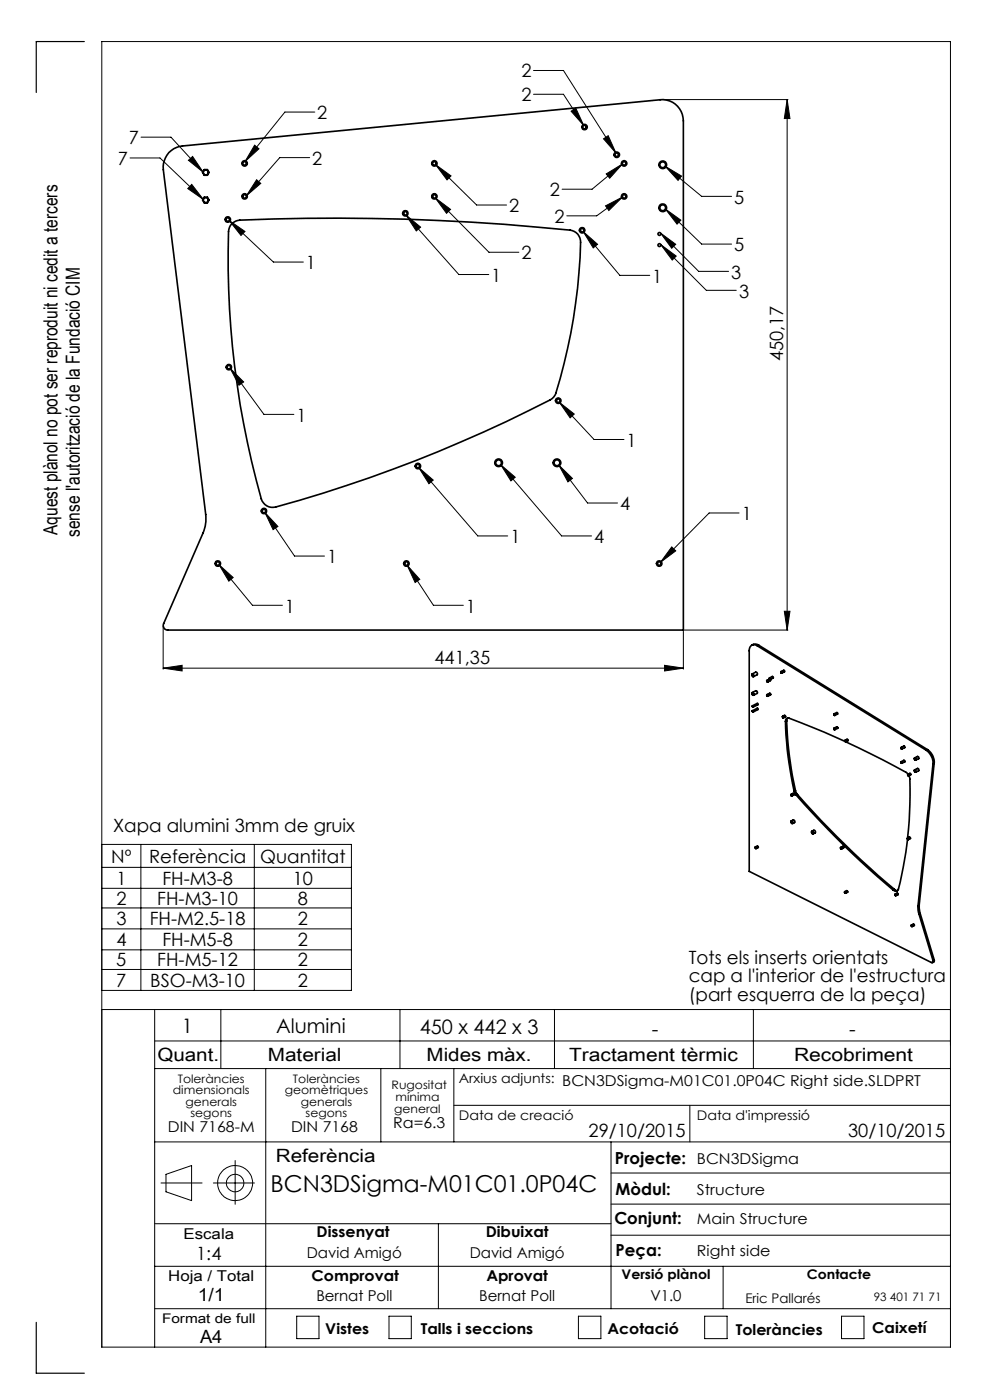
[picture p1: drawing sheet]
<svg xmlns="http://www.w3.org/2000/svg" width="210mm" height="297mm" viewBox="0 0 210 297" stroke-linecap="round" stroke-linejoin="round" font-family="sans-serif">
<g fill="none" stroke="#000" stroke-width=".21">
<path d="M113.2 15h6.3l11.2 17.5M113.2 20h6.3l4.3 6.6M27.6 33.5h6.3l9.2 8.8M29.9 29.1h6.4l6.8 7.4M40 34l.9-.8 2.2 3.3zM40.7 39.1l2.4 3.2-3.3-2.3zM54 30.8l.9 .8-2.9 2.7zM54.4 38.1l.9 .8-3.1 2.7zM65.7 33.4h-6.4l-7.1 8.2M66.8 23.8h-6.4l-8.4 10.5M92.4 34.9l3.3 2.4-.9 .9zM92.4 34.9l8.7 8.6h6.4"/>
<path d="M121.1 23.6l1-.7 1.7 3.7zM128 29.5l1-.7 1.7 3.7zM128.6 36.9l3.4-2.1-2.7 3zM132 34.8l-6.4 5.3h-6.4M140.7 21.1h26.4M141.1 35.3l7.7 6.4h6.4M141.1 35.3l3.5 2.1-.8 .9zM167 21.1l.6 4h-1.2zM167 21.1v112.6M48.6 46.8l9.4 8.8h6.3M48.6 46.8l3.4 2.3-.9 .8zM86.1 45.6l11.2 12.6h6.4"/>
<path d="M86.1 45.6l3.1 2.6-.9 .8zM92.3 42l11.4 11.5h6.4M92.3 42l3.3 2.4-.9 .9zM123.7 49.1l3.1 2.7-1 .8zM123.7 49.1l7.8 9.3h6.3M128.4 43.7l3.6-1.9-2.8 2.9zM132 41.8l-5.4 4h-6.4M140.1 49.4l3.2 2.4-.8 .9zM140.1 49.4l8.1 8.2h6.4M140.2 51.9l9.6 9.7h6.4M140.2 51.9l3.2 2.4-.8 .9zM141.1 44.3l3.3 2.4-.8 .9z"/>
<path d="M141.1 44.3l7.7 7.5h6.4M48.8 78.1l7.2 9.8h6.3M48.8 78.1l2.9 2.9-1 .7zM88.8 99.2l3.1 2.6-.9 .8zM88.8 99.2l12.6 14.5h6.3M106.2 98.6l12.9 15.1h6.4M106.2 98.6l3.1 2.6-.9 .8zM118.5 98.7l6.1 8h6.4M118.5 98.7l2.9 2.8-.9 .7zM118.6 85.3l7.4 7.9h6.4M118.6 85.3l3.2 2.5-.9 .8zM46.5 119.8l3 2.7-1 .8z"/>
<path d="M46.5 119.8l7.1 8.6h6.3M56.2 108.7l6.3 9.3h6.3M56.2 108.7l2.7 3-1 .7zM86.4 119.9l5.5 8.5h6.4M86.4 119.9l2.6 3-.9 .7zM142.5 116l.8 .9-3.2 2.4zM156.8 108.8h-6.4l-10.3 10.5M34.6 132.9v9.1M145 133.9v8.1M145.2 133.7h21.9M166.4 129.7h1.2l-.6 4zM34.6 141.7l4-.6v1.2z"/>
<path d="M34.6 141.7h110.4M141 141.1l4 .6-4 .6zM21.6 179.1h52.9v31h-52.9M29.9 179.1v31M53.9 179.1v31M21.6 184h52.9M21.6 188.5h52.9M21.6 192.6h52.9M21.6 197.1h52.9M21.6 214.2h180M21.6 201.5h52.9M21.6 205.7h52.9"/>
<path d="M32.8 214.2v71.6M46.8 214.2v12.5M84.8 214.2v12.5M117.6 214.2v12.5M159.8 214.2v12.5M32.8 220.8h168.8M32.8 226.7h168.8M56.4 226.7v59.1M80.8 226.7v15.5M96.3 226.7v15.5M96.3 234.5h105.3M146.3 234.5v7.7"/>
<path d="M32.8 259.6h96.8M32.8 242.2h168.8M34.1 251h8.8M35.2 249.1l5.4-1.8v7.4l-5.4-1.9zM45.3 251h8.7M49.9 246.2v9.3M93 259.6v18M129.6 242.2v35.4M129.6 255.4h72M129.6 248.8h72M32.8 277.6h168.8M32.8 268.6h168.8"/>
<path d="M62.9 279.2h4.8v4.8h-4.8zM82.5 279.2h4.7v4.8h-4.7zM122.7 279.2h4.8v4.8h-4.8zM129.6 262h72M149.5 279.2h4.7v4.8h-4.7zM153.4 268.6v9M178.5 279.2h4.8v4.8h-4.8zM21.6 285.8h180v-277h-180v277"/>
<circle cx="49.9" cy="251" r="3.7"/>
<circle cx="49.9" cy="251" r="1.86"/>
</g>
<path d="M17.9 8.8h-10.2v10.8M7.7 280.5v10.8h10.2" fill="none" stroke="#000" stroke-width=".25"/>
<g fill="#000">
<path d="M54 30.8l.9 .8-2.9 2.7zM54.4 38.1l.9 .8-3.1 2.7zM92.4 34.9l3.3 2.4-.9 .9zM92.3 42l3.3 2.4-.9 .9zM128.6 36.9l3.4-2.1-2.7 3zM128.4 43.7l3.6-1.9-2.8 2.9zM86.1 45.6l3.1 2.6-.9 .8zM123.7 49.1l3.1 2.7-1 .8zM118.6 85.3l3.2 2.5-.9 .8zM88.8 99.2l3.1 2.6-.9 .8zM56.2 108.7l2.7 3-1 .7zM48.8 78.1l2.9 2.9-1 .7zM48.6 46.8l3.4 2.3-.9 .8zM140.1 49.4l3.2 2.4-.8 .9zM140.2 51.9l3.2 2.4-.8 .9zM118.5 98.7l2.9 2.8-.9 .7zM106.2 98.6l3.1 2.6-.9 .8zM141.1 35.3l3.5 2.1-.8 .9zM141.1 44.3l3.3 2.4-.8 .9zM40 34l.9-.8 2.2 3.3zM40.7 39.1l2.4 3.2-3.3-2.3zM86.4 119.9l2.6 3-.9 .7zM128 29.5l1-.7 1.7 3.7zM121.1 23.6l1-.7 1.7 3.7zM142.5 116l.8 .9-3.2 2.4zM46.5 119.8l3 2.7-1 .8z"/>
<path d="M166.4 129.7h1.2l-.6 4zM167 21.1l.6 4h-1.2z"/>
<path d="M34.6 141.7l4-.6v1.2zM141 141.1l4 .6-4 .6z"/>
</g>
<g fill="none" stroke="#000" stroke-width=".35">
<path d="M35.8 32.4a4.6 4.6 0 0 1 2.9-1.4l101.3-9.8a4.5 4.5 0 0 1 5 4.4v108.1h-109.4a.96 .96 0 0 1-.9-1.4l8.4-19.2a8 8 0 0 0 .5-4l-9-73.1a4.9 4.9 0 0 1 1.2-3.6zM43.3 36h.7l.3 .6-.3 .6h-.7l-.3-.6zM43.3 41.8h.7l.3 .6-.3 .6h-.7l-.3-.6zM49.2 47.4a2.56 2.56 0 0 1 1.7-.7 473.4 473.4 0 0 1 70.5 2.2 2.44 2.44 0 0 1 1.8 2.5 112.3 112.3 0 0 1-5.6 32.6l-.5 .6a290.5 290.5 0 0 1-59.1 23 2.49 2.49 0 0 1-2.6-1.8 185.3 185.3 0 0 1-6.9-57.1l.4-.9zM159.5 136.9l.7-.3 .7 .3M160.7 137a1.06 1.06 0 0 0-1.3-.1 1.06 1.06 0 0 0-.5 1.2v46.8l38.7 19.3a.28 .28 0 0 0 .3-.1 .28 .28 0 0 0 0-.3M160.7 137l35.8 22.2M160.9 136.9l-.2 .1M160.9 136.9l35.8 22.1M159.5 147.1v-.1a.27 .27 0 0 1 .4 .1 .27 .27 0 0 1-.2 .4l-.1-.1M159.5 143.2v-.2a.27 .27 0 0 1 .4 .2 .27 .27 0 0 1-.2 .3h-.1M159.6 150.9v-.2l.2 .1-.1 .3-.1-.1"/>
<path d="M159.6 149.9l.1-.1 .1 .1-.2 .1M159.6 143l.7-.4a.35 .35 0 0 1 .3 .2 .35 .35 0 0 1 0 .4l-.8 .3M159.6 146.9l.7-.4a.35 .35 0 0 1 .3 .2 .35 .35 0 0 1 0 .4l-.8 .4M159.6 149.7l1-.5 .2 .1v.2l-1 .5M159.6 150.8l1.2-.5v.2l-1 .6M162.6 147.5l.2-.1 .1 .1v.2l-.2-.1M162.6 144.5l.2-.2 .1 .2v.2l-.2-.1M162.6 144.5l.2-.1v.2zM162.6 147.5h.1M162.7 147.4l.6-.3 .2 .1-.1 .2-.5 .3M163.2 144l.1-.2 .1 .1 .1 .1-.2 .1M163.2 143.8l.6-.3 .2 .1v.3l-.6 .2"/>
<path d="M163.2 144.1l-.5 .2M163.3 144.1h.1M163.4 144.1v.3l-.5 .3M165.6 142.6l.1-.2 .2 .2-.1 .2h-.1M165.6 142.6h.1M165.7 142.5l.6-.3 .1 .1v.2l-.6 .3M166 152.1l.1-.2 .1 .2v.2h-.1M166 151.9l.5-.1 .2 .2-.5 .3M166.6 153.1a.58 .58 0 0 1 .2-.6 .58 .58 0 0 1 .6-.1l7.4 2.9 4.6 2M166.6 153.1a75.1 75.1 0 0 0 1.9 14.7M166.9 153a78.1 78.1 0 0 0 1.8 14.7M166.9 153l-.3 .1"/>
<path d="M167.1 152.3l-.2 .7M176.9 154.6l.2-.1v.3h-.1M176.9 151.5l.1-.1 .1 .2v.2l-.1-.1M176.9 151.5v.1M176.9 151.4l.6-.2 .2 .1v.2l-.6 .3M176.9 154.5l.6-.3 .2 .1v.2l-.6 .3M179.2 157.2l.1-.2 .2 .1v.2h-.1M179.3 157l.4-.2 .2 .2-.1 .2-.3 .2M179.3 157.3h.1M179.4 157.4a146.2 146.2 0 0 1 13.1 6.7l.1 .1 .4-.2 .2 .1v.3l-.4 .2M191.1 158.7l.1-.2 .1 .1v.3h-.1M191.2 158.6l.5-.3 .2 .1v.2l-.6 .3"/>
<path d="M196.5 159.2a3.5 3.5 0 0 1 1.4 2.9M196.7 159a3.2 3.2 0 0 1 1.5 2.9M196.7 159l-.2 .2M160.2 179.8l.1-.1 .1 .1v.2h-.1M160.2 179.7l.5-.2 .1 .1v.2l-.4 .2M167.7 168.6l.2-.1 .1 .2v.1h-.2M167.7 168.6v.1M167.8 174.4v-.2a.25 .25 0 0 1 .4 .1 .25 .25 0 0 1-.2 .4M167.8 174.3a.2 .2 0 0 1 .3 .1 .2 .2 0 0 1-.2 .2zM167.8 168.5l.5-.2 .1 .4-.4 .1M167.9 174.2l.3-.2a.35 .35 0 0 1 .4 .1 .35 .35 0 0 1-.1 .4l-.4 .2M167.9 174.7h.1"/>
<path d="M168.5 167.8l.4 .9M168.7 167.7l.5 .9M168.7 167.7l-.2 .1M168.9 168.7a188.2 188.2 0 0 0 20.6 20.1M169.2 168.6a192.8 192.8 0 0 0 20.6 20.1M169.2 168.6l-.3 .1M172.2 176.6v-.2a.25 .25 0 0 1 .4 .1 .25 .25 0 0 1-.3 .3M172.2 176.5a.2 .2 0 0 1 .3 .1 .2 .2 0 0 1-.2 .2zM172.2 176.4l.4-.3a.35 .35 0 0 1 .3 .2 .35 .35 0 0 1 0 .4l-.4 .2M178.3 179.9l.2-.1v.3h-.1M178.3 179.8l.5-.2 .1 .1v.2l-.4 .2M191.1 161.7l.1-.1 .1 .1v.2h-.1"/>
<path d="M191.2 161.6l.5-.3 .2 .2v.1l-.6 .3M192.5 177.9v-.1l.2 .1v.2h-.2M192.5 178a64.9 64.9 0 0 1-2.1 10.9l-.4 .2-.5-.3M192.5 177.8l.5-.2 .1 .2-.4 .3M192.5 164.4l.2-.1 .1 .2h-.2M192.5 164.4l.2 .2zM192.8 164.6l.1 .1a51.1 51.1 0 0 1-.2 11.1l-.2 2M194 163.3a.23 .23 0 0 1 .3 .2 .23 .23 0 0 1-.2 .3l-.2-.2zM194 160.8a.23 .23 0 0 1 .3 .2 .23 .23 0 0 1-.2 .3l-.2-.3zM194.6 160.5a.27 .27 0 0 1 .3 .1 .27 .27 0 0 1-.1 .4M194.6 163.1a.27 .27 0 0 1 .3 .1 .27 .27 0 0 1-.1 .3M194.6 163l-.6 .3"/>
<path d="M194.6 160.5l-.6 .3M194.9 163.5l-.7 .3M194.9 160.9l-.7 .4M197.9 162.1l-3.2 30.1M198.2 161.9l-.3 .2M198.2 161.9l-3.2 30.1M179.1 189.3l.1-.1h.2v.2h-.2M179.2 189.2l.4-.3 .2 .2v.2l-.4 .2M189.8 188.7l.6 .2M189.8 188.7l-.3 .1M189.8 189.8l.1-.1 .2 .1v.2h-.2M189.8 189.8l.2 .1z"/>
<path d="M189.9 189.7l.4-.2 .2 .1v.2l-.5 .2M193.3 196.4l.1-.2 .1 .1v.3l-.1-.1M193.4 196.2l.3-.2 .3 .2-.5 .4M194.7 192.2l.2 1.8M194.9 194l3 9.8M195 192l.2 1.8M195 192l-.3 .2M195.2 193.8l-.3 .2M195.2 193.8l3 9.8M198.2 203.6l-.1 .5-.3 .1M198.2 203.6l-.3 .2"/>
<circle cx="43.6" cy="36.6" r=".53"/>
<circle cx="51.9" cy="34.7" r=".56"/>
<circle cx="51.9" cy="34.7" r=".38"/>
<circle cx="92.1" cy="34.7" r=".56"/>
<circle cx="92.2" cy="34.7" r=".38"/>
<circle cx="124" cy="27" r=".57"/>
<circle cx="124" cy="27" r=".38"/>
<circle cx="130.8" cy="32.8" r=".37"/>
<circle cx="130.8" cy="32.8" r=".58"/>
<circle cx="132.4" cy="34.7" r=".37"/>
<circle cx="132.4" cy="34.7" r=".56"/>
<circle cx="140.6" cy="35" r=".81"/>
<circle cx="140.6" cy="35" r=".63"/>
<circle cx="43.7" cy="42.5" r=".52"/>
<circle cx="48.3" cy="46.6" r=".58"/>
<circle cx="48.3" cy="46.6" r=".38"/>
<circle cx="51.9" cy="41.7" r=".37"/>
<circle cx="51.9" cy="41.7" r=".57"/>
<circle cx="86" cy="45.3" r=".58"/>
<circle cx="86" cy="45.3" r=".38"/>
<circle cx="92.1" cy="41.7" r=".37"/>
<circle cx="92.2" cy="41.7" r=".57"/>
<circle cx="123.5" cy="48.8" r=".57"/>
<circle cx="123.5" cy="48.8" r=".37"/>
<circle cx="132.4" cy="41.7" r=".37"/>
<circle cx="132.4" cy="41.7" r=".57"/>
<circle cx="139.9" cy="52" r=".31"/>
<circle cx="139.9" cy="49.6" r=".31"/>
<circle cx="140.6" cy="44.1" r=".63"/>
<circle cx="140.6" cy="44.1" r=".82"/>
<circle cx="48.5" cy="77.9" r=".39"/>
<circle cx="48.6" cy="77.9" r=".58"/>
<circle cx="88.6" cy="98.9" r=".57"/>
<circle cx="88.6" cy="98.9" r=".37"/>
<circle cx="105.8" cy="98.2" r=".81"/>
<circle cx="105.8" cy="98.2" r=".63"/>
<circle cx="118.1" cy="98.2" r=".81"/>
<circle cx="118.1" cy="98.2" r=".63"/>
<circle cx="118.4" cy="85" r=".57"/>
<circle cx="118.4" cy="85" r=".37"/>
<circle cx="46.2" cy="119.6" r=".58"/>
<circle cx="46.2" cy="119.6" r=".38"/>
<circle cx="56" cy="108.4" r=".39"/>
<circle cx="56" cy="108.4" r=".58"/>
<circle cx="86.2" cy="119.6" r=".58"/>
<circle cx="86.2" cy="119.6" r=".38"/>
<circle cx="139.8" cy="119.6" r=".58"/>
<circle cx="139.8" cy="119.6" r=".38"/>
<circle cx="159.6" cy="150.9" r=".07"/>
<circle cx="159.6" cy="149.9" r=".07"/>
<circle cx="159.7" cy="143.2" r=".21"/>
<circle cx="159.7" cy="147.2" r=".21"/>
<circle cx="162.7" cy="147.5" r=".11"/>
<circle cx="163.3" cy="144" r=".09"/>
<circle cx="165.7" cy="142.6" r=".1"/>
<circle cx="166.1" cy="152.1" r=".11"/>
<circle cx="177" cy="154.7" r=".12"/>
<circle cx="177" cy="151.6" r=".12"/>
<circle cx="179.3" cy="157.2" r=".12"/>
<circle cx="191.2" cy="158.7" r=".09"/>
<circle cx="160.3" cy="179.9" r=".1"/>
<circle cx="167.8" cy="168.7" r=".1"/>
<circle cx="178.4" cy="179.9" r=".12"/>
<circle cx="191.2" cy="161.8" r=".09"/>
<circle cx="192.6" cy="177.9" r=".11"/>
<circle cx="194.1" cy="161.1" r=".14"/>
<circle cx="194.1" cy="163.6" r=".14"/>
<circle cx="179.2" cy="189.3" r=".11"/>
<circle cx="193.4" cy="196.4" r=".09"/>
</g>
<text font-size="4.9" x="57.4" y="253">BCN3DSigma-M01C01.0P04C</text>
<g font-size="4.2">
<text x="38.6" y="219">1</text>
<text x="58.6" y="219.2">Alumini</text>
<text x="89" y="219.4">450 x 442 x 3</text>
<text x="138.3" y="219.7">-</text>
<text x="180.1" y="219.7">-</text>
</g>
<g font-size="4.1">
<text x="12.2" y="113.5" transform="rotate(-90 12.2 113.5)">Aquest plànol no pot ser reproduit ni cedit a tercers</text>
<text x="17" y="113.9" transform="rotate(-90 17 113.9)">sense l'autorització de la Fundació CIM</text>
</g>
<g font-size="3.9">
<text x="110.6" y="16.4">2</text>
<text x="110.6" y="21.5">2</text>
<text x="67.3" y="25.3">2</text>
<text x="25" y="35">7</text>
<text x="27.3" y="30.6">7</text>
<text x="66.2" y="35">2</text>
<text x="116.7" y="41.6">2</text>
<text x="108" y="45">2</text>
<text x="117.6" y="47.3">2</text>
<text x="155.7" y="43.2">5</text>
<text x="155.7" y="53.3">5</text>
<text x="64.9" y="57.1">1</text>
<text x="104.2" y="59.7">1</text>
<text x="110.6" y="55">2</text>
<text x="138.4" y="60">1</text>
<text x="155.1" y="59.1">3</text>
<text x="156.8" y="63.1">3</text>
<text x="166.1" y="76.7" transform="rotate(-90 166.1 76.7)">450,17</text>
<text x="62.9" y="89.4">1</text>
<text x="132.9" y="94.8">1</text>
<text x="131.5" y="108.3">4</text>
<text x="157.4" y="110.3">1</text>
<text x="69.4" y="119.5">1</text>
<text x="108.3" y="115.2">1</text>
<text x="126" y="115.2">4</text>
<text x="60.4" y="129.9">1</text>
<text x="98.8" y="129.9">1</text>
<text x="92.2" y="140.9">441,35</text>
<text x="24" y="176.4">Xapa alumini 3mm de gruix</text>
<text x="23.6" y="183">Nº</text>
<text x="31.6" y="183">Referència</text>
<text x="55.2" y="183">Quantitat</text>
<text x="24.7" y="192">2</text>
<text x="24.7" y="187.7">1</text>
<text x="33.4" y="192">FH-M3-10</text>
<text x="34.4" y="187.7">FH-M3-8</text>
<text x="62.1" y="187.7">10</text>
<text x="63.2" y="192">8</text>
<text x="24.7" y="196.3">3</text>
<text x="31.8" y="196.3">FH-M2.5-18</text>
<text x="63.2" y="196.3">2</text>
<text x="24.7" y="200.7">4</text>
<text x="34.4" y="200.7">FH-M5-8</text>
<text x="63.2" y="200.7">2</text>
<text x="24.7" y="205">5</text>
<text x="24.7" y="209.3">7</text>
<text x="31.9" y="209.3">BSO-M3-10</text>
<text x="33.4" y="205">FH-M5-12</text>
<text x="63.2" y="209.3">2</text>
<text x="63.2" y="205">2</text>
<text x="146.1" y="204.5">Tots els inserts orientats</text>
<text x="146.1" y="208.4">cap a l'interior de l'estructura</text>
<text x="146.1" y="212.3">(part esquerra de la peça)</text>
<text x="33.4" y="225">Quant.</text>
<text x="56.8" y="225">Material</text>
<text x="90.5" y="225">Mides màx.</text>
<text x="120.7" y="225">Tractament tèrmic</text>
<text x="168.4" y="225">Recobriment</text>
<text x="124.8" y="241.3">29/10/2015</text>
<text x="179.9" y="241.3">30/10/2015</text>
<text x="58.5" y="246.5">Referència</text>
<text x="41.6" y="267.2">1:4</text>
<text x="41.9" y="276.1">1/1</text>
<text x="42.4" y="284.9">A4</text>
</g>
<g font-size="3.5">
<text x="130.5" y="246.8">Projecte:</text>
<text x="130.6" y="253.4">Mòdul:</text>
<text x="130.3" y="259.8">Conjunt:</text>
<text x="130.6" y="266.4">Peça:</text>
</g>
<g font-size="3.2">
<text x="119.3" y="230.5">BCN3DSigma-M01C01.0P04C Right side.SLDPRT</text>
<text x="83.4" y="239.3">Ra=6.3</text>
<text x="35.6" y="240.1">DIN 7168-M</text>
<text x="61.7" y="240.1">DIN 7168</text>
<text x="147.8" y="246.8">BCN3DSigma</text>
<text x="147.8" y="253.4">Structure</text>
<text x="38.9" y="262.9">Escala</text>
<text x="67.2" y="262.5">Dissenyat</text>
<text x="103" y="262.5">Dibuixat</text>
<text x="147.8" y="259.8">Main Structure</text>
<text x="65.1" y="266.8">David Amigó</text>
<text x="99.6" y="266.8">David Amigó</text>
<text x="147.8" y="266.4">Right side</text>
<text x="35.7" y="271.7">Hoja / Total</text>
<text x="66.1" y="271.7">Comprovat</text>
<text x="103.2" y="271.7">Aprovat</text>
<text x="67.1" y="276.1">Bernat Poll</text>
<text x="101.6" y="276.1">Bernat Poll</text>
<text x="138" y="276.1">V1.0</text>
<text x="69" y="283.1">Vistes</text>
<text x="89.3" y="283.1">Talls i seccions</text>
<text x="128.8" y="283.1">Acotació</text>
<text x="156.1" y="283.2">Toleràncies</text>
<text x="185" y="282.8">Caixetí</text>
</g>
<g font-size="2.8">
<text x="97.3" y="229.6">Arxius adjunts:</text>
<text x="97.3" y="237.7">Data de creació</text>
<text x="147.8" y="237.7">Data d'impressió</text>
<text x="131.8" y="271.4">Versió plànol</text>
<text x="171.2" y="271.4">Contacte</text>
<text x="34.4" y="280.7">Format de full</text>
<text x="158.1" y="276.3">Eric Pallarés</text>
</g>
<g font-size="2.5">
<text x="36.7" y="232.1">dimensionals</text>
<text x="37.7" y="229.6">Toleràncies</text>
<text x="60.4" y="232.1">geomètriques</text>
<text x="62.1" y="229.6">Toleràncies</text>
<text x="83.1" y="231">Rugositat</text>
<text x="83.9" y="233.5">mínima</text>
<text x="39.4" y="234.6">generals</text>
<text x="40.4" y="237.1">segons</text>
<text x="63.8" y="234.6">generals</text>
<text x="64.8" y="237.1">segons</text>
<text x="83.6" y="236.2">general</text>
<text x="185.4" y="276.1">93 401 71 71</text>
</g>
</svg>
